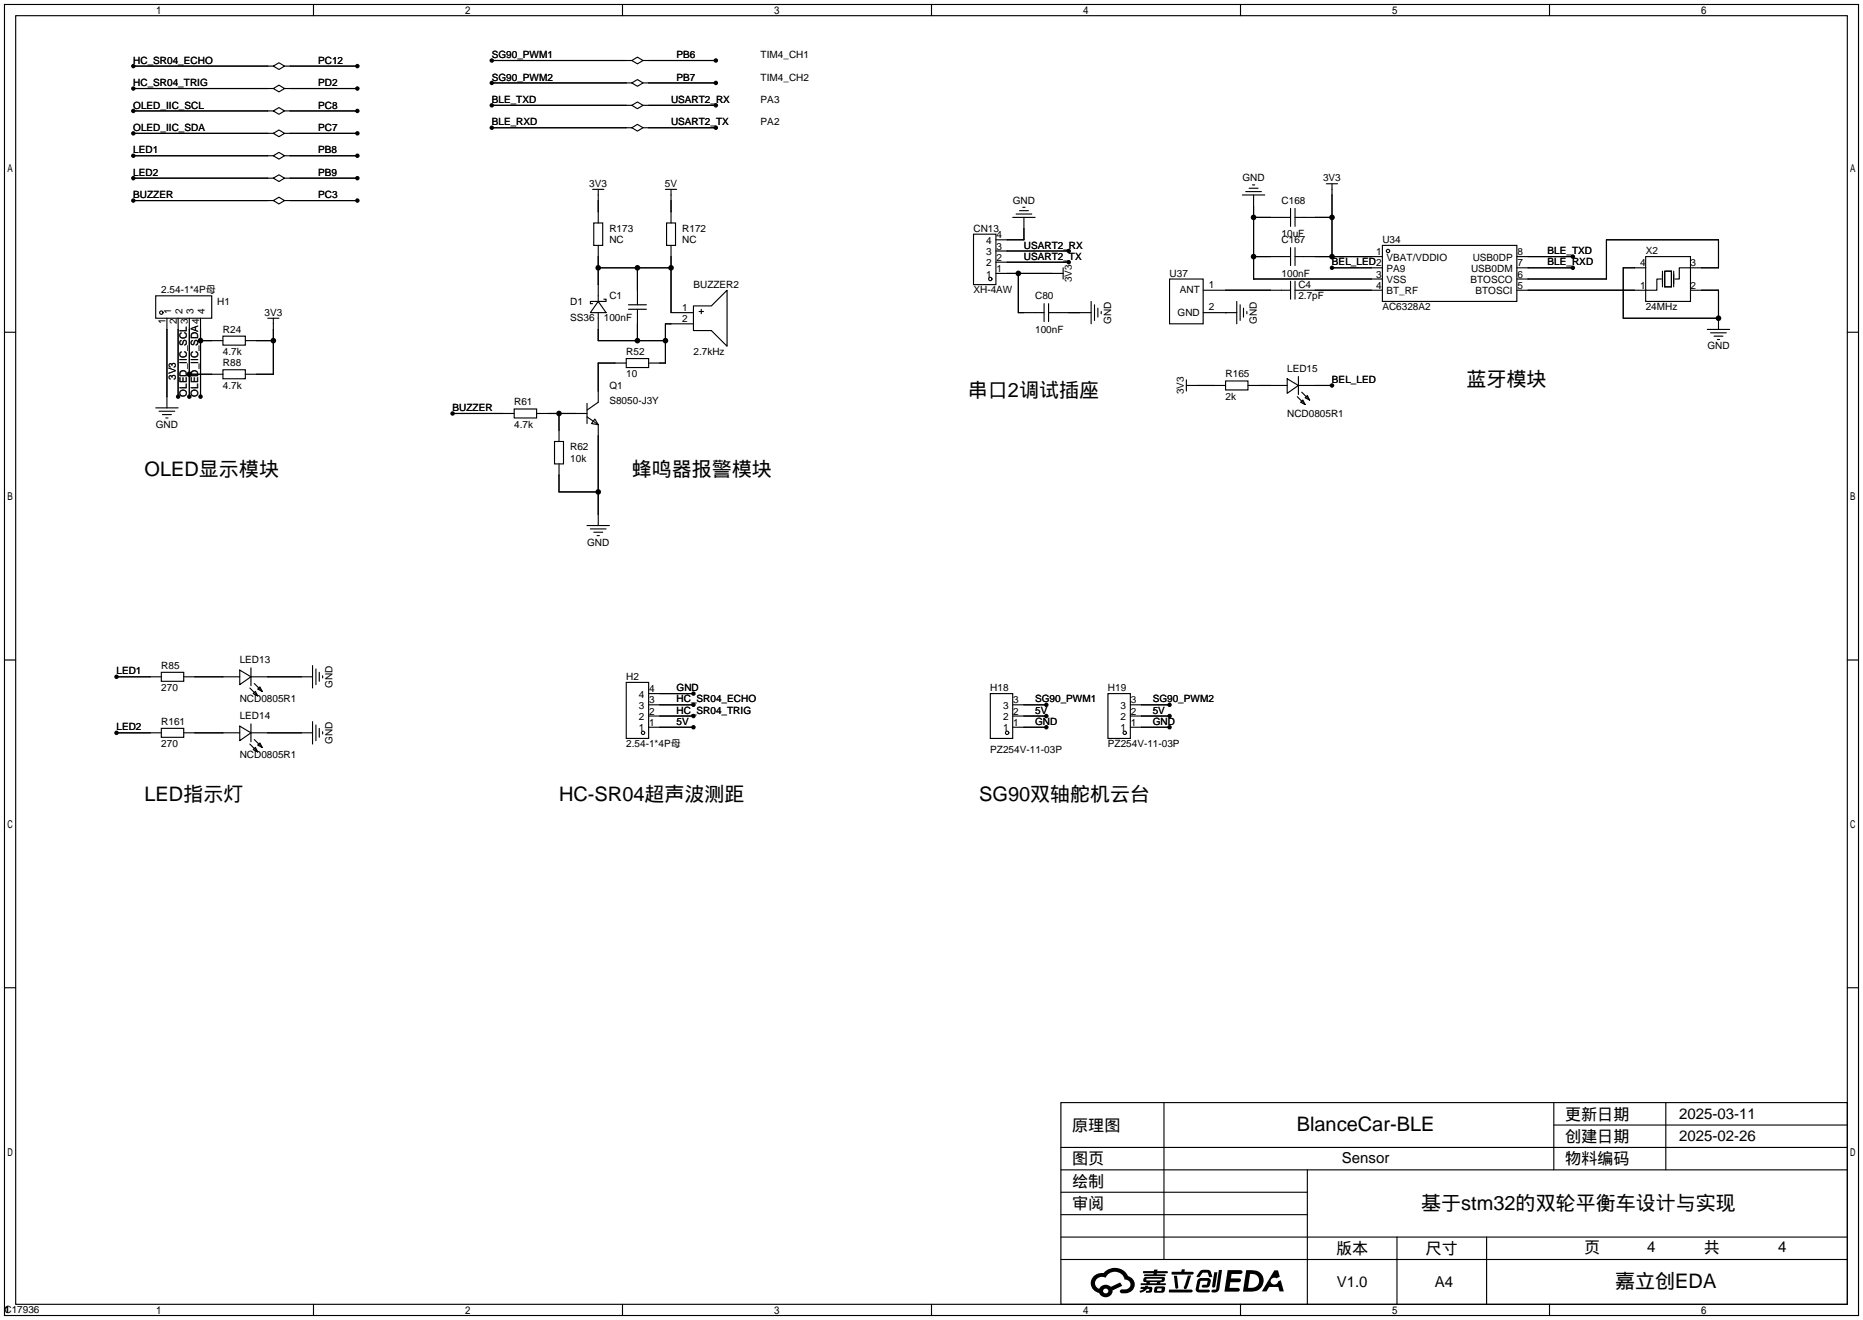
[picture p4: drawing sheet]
<svg xmlns="http://www.w3.org/2000/svg" width="422mm" height="299mm" viewBox="0 0 422 299" stroke-linecap="round" stroke-linejoin="round" font-family="sans-serif">
<g fill="#000">
<path d="M259.2 288.1h2.4l.1-.3h.7v.3h2.1l.3 .3-.3 .2h-2.2v.3h1.8l.2 .2-.2 .2h-4.6v-.4h2v-.3h-2.2l-.2-.1zM258.7 291.7h.9l.1-.2h.6v.2h.8l.2 .2-.2 .9-1.3 .2v-.4h.7l.1-.4a.68 .68 0 0 0-1 .4l-1.1 .4-.2-.4 1-.4h-.7zM266.2 289.2h.7l.3 2.6a.34 .34 0 0 1-.3 .3 .34 .34 0 0 1-.4-.2zM269.3 289.1h.8l-.7 2a.98 .98 0 0 1-.7 1.1l-.3-.3zM265.1 292.3h5a.33 .33 0 0 1 .3 .4 .33 .33 0 0 1-.4 .3h-4.8l-.2-.2zM265.7 288.3h2.1l.3-.6h.5l-.1 .6h1.8a.32 .32 0 0 1 .4 .3 .32 .32 0 0 1-.4 .3h-4.5l-.2-.1zM271.6 290l.6-.3h1.7a.81 .81 0 0 1 .6 .5 .81 .81 0 0 1-.1 .9 .81 .81 0 0 1-.9 .8h-.7a.32 .32 0 0 1-.3-.4 .32 .32 0 0 1 .4-.3h.7l.2-.9-1.6 .1-.4 1.9h2.2a.32 .32 0 0 1 .3 .4 .32 .32 0 0 1-.4 .3l-2.2-.1-.5-.3-.1-.5zM272.1 288.2l.6-.4h1a.77 .77 0 0 1 .8 .6l.3 .9-.1 .2h-.6l-.2-.9-.3-.1h-.9l-.7 1-.7-.1zM275.3 288.4h.7l-.5 3.2a.36 .36 0 0 1-.3 .3 .36 .36 0 0 1-.4-.4zM276.4 287.9h.7l-.6 4.3a1.13 1.13 0 0 1-1.8 .6l.2-.4 .7-.1 .2-.2zM278.4 287.9h2.6a.48 .48 0 0 1 .7 .4 .48 .48 0 0 1-.7 .5h-1.8l-.1 1h1.9a.43 .43 0 0 1 .4 .5 .43 .43 0 0 1-.5 .3h-1.9l-.2 1.3h1.6a.45 .45 0 0 1 .6 .2 .45 .45 0 0 1-.1 .6l-3.3 .1zM288.9 288h.9l.4 1.4-.8 .4a.84 .84 0 0 0-1.2 .2 .84 .84 0 0 0 .3 1.2 .84 .84 0 0 0 1.2-.4l.1-.3 .6-.3 .7 2.5h-1l-.3-1h-2l-.6 1h-1.1z"/>
<path d="M248.1 289.2a2.23 2.23 0 0 0-.7 2.3 2.23 2.23 0 0 0 1.8 1.6 1.58 1.58 0 0 0 1.8 .9 1.58 1.58 0 0 0 1.3-1.5l2.2-1-.5-.8-2.1 1a1.65 1.65 0 0 0-2.7 .5 1.47 1.47 0 0 1-.7-2.1 1.47 1.47 0 0 1 2.2-.4 2.3 2.3 0 0 1 2.3-1.4 2.3 2.3 0 0 1 2 1.8 1.12 1.12 0 0 1 1.3 1 1.12 1.12 0 0 1-1.1 1.2h-.7a.45 .45 0 0 0-.6 .3 .45 .45 0 0 0 .4 .6 2.21 2.21 0 0 0 2.3-.6 2.21 2.21 0 0 0 .5-2.3 2.13 2.13 0 0 0-1.3-1 3.3 3.3 0 0 0-5.6-.7l-1.1 .1zM250.1 292.7a.6 .6 0 0 1 1.2 0 .6 .6 0 0 1-1.2 0z"/>
<path d="M261.8 291.8a1.05 1.05 0 0 0 0 1.2 2.91 2.91 0 0 0 2.2-.2 .98 .98 0 0 0 0-1.2h-1.7zM262.4 292.1l.9-.1 .1 .4-.3 .2h-.8z"/>
<path d="M259.4 289.7l-.2 .7 .7 .2 .1 .3h-1.3l.1 .4h5.3l.3-.2-.2-.2h-1.2l.2-.3a.7 .7 0 0 0 .8-.2 .7 .7 0 0 0 0-.9h-4.2zM260 289.9l3.4 .1-.2 .2h-3.2zM260.7 290.6h1.7l-.2 .3h-1.4z"/>
<path d="M282.6 287.9l-.8 4.9h1.7a2.5 2.5 0 0 0 3-2.5 2.5 2.5 0 0 0-3.1-2.4zM283.4 288.8a1.65 1.65 0 0 1 2.1 1.6 1.65 1.65 0 0 1-2.2 1.5h-.3z"/>
<circle cx="30.2" cy="15" r=".51"/>
<circle cx="81" cy="15" r=".51"/>
<circle cx="111.5" cy="18.8" r=".51"/>
<circle cx="111.5" cy="13.7" r=".51"/>
<circle cx="162.3" cy="18.8" r=".51"/>
<circle cx="162.3" cy="13.7" r=".51"/>
<circle cx="30.2" cy="30.2" r=".51"/>
<circle cx="30.2" cy="25.1" r=".51"/>
<circle cx="30.2" cy="35.3" r=".51"/>
<circle cx="30.2" cy="20.1" r=".51"/>
<circle cx="81" cy="30.2" r=".51"/>
<circle cx="81" cy="25.1" r=".51"/>
<circle cx="81" cy="35.3" r=".51"/>
<circle cx="81" cy="20.1" r=".51"/>
<circle cx="111.5" cy="23.9" r=".51"/>
<circle cx="111.5" cy="29" r=".51"/>
<circle cx="162.3" cy="23.9" r=".51"/>
<circle cx="162.3" cy="29" r=".51"/>
<circle cx="30.2" cy="40.4" r=".51"/>
<circle cx="30.2" cy="45.5" r=".51"/>
<circle cx="81" cy="40.4" r=".51"/>
<circle cx="81" cy="45.5" r=".51"/>
<circle cx="242.3" cy="59.4" r=".51"/>
<circle cx="242.3" cy="56.9" r=".51"/>
<circle cx="284.2" cy="58.2" r=".63"/>
<circle cx="284.2" cy="49.3" r=".63"/>
<circle cx="302" cy="58.2" r=".63"/>
<circle cx="302" cy="49.3" r=".63"/>
<circle cx="356.6" cy="58.2" r=".51"/>
<circle cx="45.5" cy="77.2" r=".63"/>
<circle cx="62" cy="77.2" r=".63"/>
<circle cx="135.6" cy="60.7" r=".63"/>
<circle cx="144.5" cy="77.2" r=".63"/>
<circle cx="144.5" cy="60.7" r=".63"/>
<circle cx="150.9" cy="77.2" r=".63"/>
<circle cx="152.1" cy="60.7" r=".63"/>
<circle cx="230.9" cy="62" r=".63"/>
<circle cx="302" cy="60.7" r=".51"/>
<circle cx="356.6" cy="60.7" r=".51"/>
<circle cx="389.6" cy="72.1" r=".63"/>
<circle cx="40.4" cy="89.9" r=".51"/>
<circle cx="42.9" cy="89.9" r=".51"/>
<circle cx="42.9" cy="84.8" r=".63"/>
<circle cx="45.5" cy="89.9" r=".51"/>
<circle cx="102.6" cy="93.7" r=".51"/>
<circle cx="126.7" cy="93.7" r=".63"/>
<circle cx="302" cy="87.4" r=".51"/>
<circle cx="135.6" cy="111.5" r=".63"/>
<circle cx="26.4" cy="153.4" r=".51"/>
<circle cx="157.2" cy="157.2" r=".51"/>
<circle cx="157.2" cy="159.8" r=".51"/>
<circle cx="237.2" cy="159.8" r=".51"/>
<circle cx="265.2" cy="159.8" r=".51"/>
<circle cx="26.4" cy="166.1" r=".51"/>
<circle cx="157.2" cy="164.8" r=".51"/>
<circle cx="157.2" cy="162.3" r=".51"/>
<circle cx="237.2" cy="164.8" r=".51"/>
<circle cx="237.2" cy="162.3" r=".51"/>
<circle cx="265.2" cy="164.8" r=".51"/>
<circle cx="265.2" cy="162.3" r=".51"/>
</g>
<g fill="none" stroke="#000" stroke-width=".25">
<path d="M1 1h420.4v297.2h-420.4zM3.6 3.6h415.2v292.1h-415.2zM30.2 15h31.8M62 15l1.2-.8 1.3 .8-1.3 .7zM64.5 15h16.5M71.1 1v2.6M111.5 13.7h31.8M111.5 18.8h31.8M141.1 1v2.6M143.3 18.8l1.2-.8 1.3 .8-1.3 .8zM143.3 13.7l1.2-.7 1.3 .7-1.3 .8zM145.8 13.7h16.5"/>
<path d="M145.8 18.8h16.5M211.2 1v2.6M281.3 1v2.6M351.3 1v2.6M30.2 25.1h31.8M30.2 30.2h31.8M30.2 35.3h31.8M30.2 20.1h31.8M62 25.1l1.2-.7 1.3 .7-1.3 .8zM62 30.2l1.2-.7 1.3 .7-1.3 .8zM62 35.3l1.2-.8 1.3 .8-1.3 .8zM62 20.1l1.2-.8 1.3 .8-1.3 .7z"/>
<path d="M64.5 25.1h16.5M64.5 30.2h16.5M64.5 35.3h16.5M64.5 20.1h16.5M111.5 23.9h31.8M111.5 29h31.8M143.3 23.9l1.2-.8 1.3 .8-1.3 .7zM143.3 29l1.2-.8 1.3 .8-1.3 .7zM145.8 23.9h16.5M145.8 29h16.5M30.2 40.4h31.8M30.2 45.5h31.8"/>
<path d="M62 40.4l1.2-.8 1.3 .8-1.3 .7zM62 45.5l1.2-.8 1.3 .8-1.3 .7zM64.5 40.4h16.5M64.5 45.5h16.5M134.4 42.9h2.5M134.6 50.5h2.1v5.1h-2.1zM135.6 42.9v7.6M135.6 55.6v12.7M150.9 42.9h2.5M151.1 50.5h2.1v5.1h-2.1zM152.1 42.9v7.6M152.1 55.6v15.3h5.1"/>
<path d="M220.7 53.1h5.1v11.4h-5.1zM225.8 59.4h16.5M225.8 56.9h16.5M229.6 49.3h5.1M230.4 48.5h3.5M231.1 47.8h2.1M231.9 47h.5M232.2 49.3v5.1h-6.4M281.7 44.2h5.1M282.4 43.4h3.6M283.2 42.7h2M284 41.9h.5"/>
<path d="M284.2 49.3h8.4M284.2 58.2h8.4M284.2 44.2v19h29.2M292.6 47.2v4.1M292.6 56.1v4.1M293.6 49.3h8.4M293.6 58.2h19.8M293.6 47.2v4.1M293.6 56.1v4.1M300.7 41.7h2.6M302 41.7v16.5M313.4 55.6h30.5v12.7h-30.5z"/>
<path d="M343.9 58.2h12.7M373.1 58.2h10.2v10.1h-10.2zM1 75.3h2.6M35.3 67.1h12.7v5h-12.7zM37.8 72.1v20.4M40.4 72.1v17.8M42.9 72.1v17.8M45.5 77.2h5M45.5 72.1v17.8M50.5 76.2h5.1v2h-5.1zM55.6 77.2h6.4M60.7 72.1h2.5"/>
<path d="M62 72.1v12.7h-6.4M135.6 68.3l1.8 2.6h-3.5zM135.6 70.9v6.3h15.3M135.6 60.7h16.5M136.9 67.8h.5v.5h-3.5v.5h.5M142.5 70.1h4.1M142.5 69.1h4.1M144.5 60.7v8.4M144.5 70.1v7.1M157.2 69.3h4.1l3.5-3.5v12.7l-3.5-3.6h-4.1zM157.2 73.4h-6.3v8.9h-3.8M158.5 70.6h1"/>
<path d="M159 70.1v1M225.8 62h15.2M230.9 62v8.9h5.8M236.7 68.8v4.1M237.7 70.9h9.7M237.7 68.8v4.1M241 60.7v2.5M247.4 68.3v5.1M248.2 69.1v3.5M248.9 69.9v2M249.7 70.6v.5M265.2 63.2h7.6v10.2h-7.6z"/>
<path d="M272.8 70.9h7.6M272.8 65.8h19.8M277.9 70.9h.1M280.4 68.3v5.1M281.2 69.1v3.5M281.9 69.9v2M282.7 70.6v.5M292.6 63.8v4M293.6 65.8h19.8M293.6 63.8v4M302 60.7h11.4M343.9 63.2h20.3v-8.8h25.4v6.3h-8.9v2.5h-1"/>
<path d="M343.9 60.7h12.7M373.1 60.7h-5.1v11.4h21.6M376.7 63.2h-1v2.6h-31.8M376.9 61.5v3.5M377.4 61.5h1.6v3.5h-1.6zM379.5 61.5v3.5M383.3 65.8h6.3v8.9M387.1 74.7h5.1M387.9 75.4h3.5M388.6 76.2h2.1M389.4 77h.5M418.8 75.3h2.6"/>
<path d="M35.3 92.5h5.1M36.1 93.2h3.5M36.8 94h2.1M37.6 94.7h.5M42.9 84.8h7.6M50.5 83.8h5.1v2.1h-5.1zM102.6 93.7h14M116.6 92.7h5.1v2h-5.1zM121.7 93.7h11.4M126.7 93.7v6.4M133.1 94.5l2.5 1.8M133.1 91.4v4.6"/>
<path d="M134.9 95l.7 1.3-1.5-.3zM135.6 96.3v22.8M142 81.3h5.1v2h-5.1zM142 82.3h-6.4v8.9l-2.5 1.8M269 87.4h8.9M269 86.1v2.5M277.9 86.4h5.1v2h-5.1zM283 87.4h8.8M291.8 85.9l2.6 1.5-2.6 1.8zM294.1 89.9l1.8 1.8M294.4 87.4h7.6M294.4 85.3v4.1"/>
<path d="M294.9 91.2l.5-.5 .5 1zM295.1 88.9l1.8 1.8M295.9 90.2l.5-.5 .5 1zM125.7 100.1h2.1v5.1h-2.1zM126.7 105.2v6.3h8.9M133.1 119.1h5.1M133.9 119.9h3.5M134.6 120.6h2.1M135.4 121.4h.5M1 149.6h2.6M26.4 153.4h10.2M36.6 152.4h5.1v2h-5.1z"/>
<path d="M41.7 153.4h12.7M54.4 151.9l2.5 1.5-2.5 1.8zM56.6 156l1.8 1.7M56.9 153.4h14M56.9 151.4v4M57.4 157.2l.5-.5 .5 1zM57.7 154.9l1.7 1.8M58.9 155.7l.5 1-1-.5zM70.9 150.9v5.1M71.6 151.6v3.6M72.4 152.4v2M73.2 153.2v.5"/>
<path d="M142 154.7h5.1v12.7h-5.1zM147.1 159.8h10.1M147.1 157.2h10.1M224.5 157.2h5.1v10.2h-5.1zM229.6 159.8h7.6M251.2 157.2h5.1v10.2h-5.1zM256.3 159.8h8.9M418.8 149.6h2.6M26.4 166.1h10.2M36.6 165.1h5.1v2h-5.1zM41.7 166.1h12.7M54.4 164.6l2.5 1.5-2.5 1.8z"/>
<path d="M56.6 168.7l1.8 1.7M56.9 164.1v4M56.9 166.1h14M57.4 169.9l.5-.5 .5 1zM57.7 167.6l1.7 1.8M58.9 168.4l.5 1-1-.5zM70.9 163.6v5.1M71.6 164.3v3.6M72.4 165.1v2M73.2 165.9v.5M147.1 164.8h10.1M147.1 162.3h10.1"/>
<path d="M229.6 164.8h7.6M229.6 162.3h7.6M256.3 164.8h8.9M256.3 162.3h8.9M1 223.9h2.6M418.8 223.9h2.6M240.5 249.9h178.3v45.8h-178.3zM263.9 249.9v35.6M352.3 249.9v15.3M352.3 255h66.5M377.7 249.9v15.3M240.5 270.3h55.9"/>
<path d="M240.5 265.2h178.3M240.5 275.3h55.9M240.5 260.1h178.3M296.4 265.2v30.5M71.1 295.7v2.5M141.1 295.7v2.5M211.2 295.7v2.5M240.5 285.5h178.3M240.5 280.4h178.3M281.3 295.7v2.5M316.7 280.4v15.3M337.1 280.4v15.3"/>
<path d="M351.3 295.7v2.5"/>
<circle cx="314.7" cy="56.9" r=".38"/>
<circle cx="36.6" cy="70.9" r=".38"/>
<circle cx="224.5" cy="63.2" r=".38"/>
<circle cx="145.8" cy="166.1" r=".38"/>
<circle cx="228.3" cy="166.1" r=".38"/>
<circle cx="255" cy="166.1" r=".38"/>
</g>
<g font-size="4.5">
<text x="332.5" y="87.6">蓝牙模块</text>
<text x="219.5" y="90.1">串口2调试插座</text>
<text x="32.8" y="107.9">OLED显示模块</text>
<text x="143.3" y="107.9">蜂鸣器报警模块</text>
<text x="32.8" y="181.5">LED指示灯</text>
<text x="126.7" y="181.5">HC-SR04超声波测距</text>
<text x="222" y="181.5">SG90双轴舵机云台</text>
<text x="294" y="256.5">BlanceCar-BLE</text>
<text x="322.2" y="274.2">基于stm32的双轮平衡车设计与实现</text>
<text x="366.2" y="292">嘉立创EDA</text>
</g>
<g font-size="3.7">
<text x="243.1" y="256.3">原理图</text>
<text x="354.8" y="253.8">更新日期</text>
<text x="243.1" y="264">图页</text>
<text x="354.8" y="258.9">创建日期</text>
<text x="354.8" y="264">物料编码</text>
<text x="243.1" y="269">绘制</text>
<text x="243.1" y="274.1">审阅</text>
<text x="302.9" y="284.3">版本</text>
<text x="323.2" y="284.3">尺寸</text>
<text x="359.2" y="284">页</text>
<text x="386.3" y="284">共</text>
</g>
<g font-size="3.4">
<text x="380.7" y="253.6">2025-03-11</text>
<text x="304.2" y="263.7">Sensor</text>
<text x="380.7" y="258.6">2025-02-26</text>
<text x="373.5" y="283.8">4</text>
<text x="403.2" y="283.8">4</text>
<text x="303.1" y="291.7">V1.0</text>
<text x="325.3" y="291.7">A4</text>
</g>
<g font-size="2.3">
<text x="30.2" y="14.4">HC_SR04_ECHO</text>
<text x="72.1" y="14.4">PC12</text>
<text x="111.5" y="13.2">SG90_PWM1</text>
<text x="153.4" y="13.2">PB6</text>
<text x="172.5" y="13.2">TIM4_CH1</text>
<text x="30.2" y="19.5">HC_SR04_TRIG</text>
<text x="72.1" y="19.5">PD2</text>
<text x="111.5" y="23.3">BLE_TXD</text>
<text x="111.5" y="18.3">SG90_PWM2</text>
<text x="152.1" y="23.3">USART2_RX</text>
<text x="153.4" y="18.3">PB7</text>
<text x="172.5" y="23.3">PA3</text>
<text x="172.5" y="18.3">TIM4_CH2</text>
<text x="30.2" y="24.6">OLED_IIC_SCL</text>
<text x="30.2" y="29.7">OLED_IIC_SDA</text>
<text x="72.1" y="24.6">PC8</text>
<text x="72.1" y="29.7">PC7</text>
<text x="111.5" y="28.4">BLE_RXD</text>
<text x="152.1" y="28.4">USART2_TX</text>
<text x="172.5" y="28.4">PA2</text>
<text x="30.2" y="34.8">LED1</text>
<text x="72.1" y="34.8">PB8</text>
<text x="30.2" y="39.8">LED2</text>
<text x="72.1" y="39.8">PB9</text>
<text x="281.7" y="41.1">GND</text>
<text x="300" y="41.1">3V3</text>
<text x="30.2" y="44.9">BUZZER</text>
<text x="72.1" y="44.9">PC3</text>
<text x="133.6" y="42.4">3V3</text>
<text x="150.8" y="42.4">5V</text>
<text x="229.6" y="46.2">GND</text>
<text x="290.6" y="46.2">C168</text>
<text x="138.2" y="52.5">R173</text>
<text x="154.7" y="52.5">R172</text>
<text x="220.7" y="52.5">CN13</text>
<text x="290.6" y="53.8">10uF</text>
<text x="138.2" y="55.1">NC</text>
<text x="154.7" y="55.1">NC</text>
<text x="223.6" y="57.9">3</text>
<text x="223.6" y="55.3">4</text>
<text x="225.9" y="59.1">2</text>
<text x="225.9" y="56.6">3</text>
<text x="225.9" y="54">4</text>
<text x="232.2" y="58.9">USART2_TX</text>
<text x="232.2" y="56.4">USART2_RX</text>
<text x="290.6" y="55.1">C167</text>
<text x="312" y="57.9">1</text>
<text x="313.4" y="55.1">U34</text>
<text x="314.4" y="59.1">VBAT/VDDIO</text>
<text x="333.9" y="59.1">USB0DP</text>
<text x="344" y="57.9">8</text>
<text x="350.9" y="57.6">BLE_TXD</text>
<text x="373.1" y="57.6">X2</text>
<text x="157.2" y="65.2">BUZZER2</text>
<text x="223.6" y="62.9">1</text>
<text x="223.6" y="60.4">2</text>
<text x="225.9" y="61.7">1</text>
<text x="243" y="64" transform="rotate(-90 243 64)">3V3</text>
<text x="265.2" y="62.7">U37</text>
<text x="274.1" y="65.2">1</text>
<text x="290.6" y="62.7">100nF</text>
<text x="294.4" y="65.2">C4</text>
<text x="302" y="60.2">BEL_LED2</text>
<text x="312" y="62.9">3</text>
<text x="312" y="65.5">4</text>
<text x="314.4" y="61.7">PA9</text>
<text x="314.4" y="64.2">VSS</text>
<text x="333.4" y="64.2">BTOSCO</text>
<text x="333.5" y="61.7">USB0DM</text>
<text x="344" y="65.5">5</text>
<text x="344" y="62.9">6</text>
<text x="344" y="60.4">7</text>
<text x="350.9" y="60.2">BLE_RXD</text>
<text x="371.9" y="60.4">4</text>
<text x="371.9" y="65.5">1</text>
<text x="383.3" y="65.5">2</text>
<text x="383.3" y="60.4">3</text>
<text x="36.6" y="66.5">2.54-1*4P母</text>
<text x="38.8" y="71.2" transform="rotate(-90 38.8 71.2)">1</text>
<text x="41.3" y="71.2" transform="rotate(-90 41.3 71.2)">2</text>
<text x="43.9" y="71.2" transform="rotate(-90 43.9 71.2)">3</text>
<text x="46.4" y="71.2" transform="rotate(-90 46.4 71.2)">4</text>
<text x="49.3" y="69.1">H1</text>
<text x="60" y="71.6">3V3</text>
<text x="129.3" y="69.1">D1</text>
<text x="138.2" y="67.8">C1</text>
<text x="154.7" y="70.6">1</text>
<text x="220.7" y="66.5">XH-4AW</text>
<text x="234.7" y="67.8">C80</text>
<text x="267" y="71.6">GND</text>
<text x="267.5" y="66.5">ANT</text>
<text x="274.1" y="70.3">2</text>
<text x="294.4" y="67.8">2.7pF</text>
<text x="313.4" y="70.3">AC6328A2</text>
<text x="314.4" y="66.7">BT_RF</text>
<text x="334.5" y="66.7">BTOSCI</text>
<text x="373.1" y="70.3">24MHz</text>
<text x="37.5" y="73.5" transform="rotate(-90 37.5 73.5)">1</text>
<text x="40.1" y="73.5" transform="rotate(-90 40.1 73.5)">2</text>
<text x="50.5" y="75.4">R24</text>
<text x="129.3" y="72.9">SS36</text>
<text x="136.9" y="72.9">100nF</text>
<text x="154.7" y="73.1">2</text>
<text x="234.7" y="75.4">100nF</text>
<text x="251.9" y="73.4" transform="rotate(-90 251.9 73.4)">GND</text>
<text x="285" y="73.4" transform="rotate(-90 285 73.4)">GND</text>
<text x="50.5" y="83">R88</text>
<text x="50.5" y="80.5">4.7k</text>
<text x="142" y="80.5">R52</text>
<text x="157.2" y="80.5">2.7kHz</text>
<text x="387.1" y="79.2">GND</text>
<text x="39.8" y="86.1" transform="rotate(-90 39.8 86.1)">3V3</text>
<text x="42.4" y="89.9" transform="rotate(-90 42.4 89.9)">OLED_IIC_SCL 3</text>
<text x="44.9" y="89.9" transform="rotate(-90 44.9 89.9)">OLED_IIC_SDA4</text>
<text x="50.5" y="88.1">4.7k</text>
<text x="138.2" y="88.1">Q1</text>
<text x="142" y="85.6">10</text>
<text x="268.4" y="89.4" transform="rotate(-90 268.4 89.4)">3V3</text>
<text x="277.9" y="85.6">R165</text>
<text x="291.8" y="84.3">LED15</text>
<text x="302" y="86.8">BEL_LED</text>
<text x="102.6" y="93.2">BUZZER</text>
<text x="116.6" y="91.9">R61</text>
<text x="138.2" y="91.7">S8050-J3Y</text>
<text x="277.9" y="90.6">2k</text>
<text x="291.8" y="94.5">NCD0805R1</text>
<text x="35.3" y="97">GND</text>
<text x="116.6" y="97">4.7k</text>
<text x="129.3" y="102.1">R62</text>
<text x="129.3" y="104.6">10k</text>
<text x="133.1" y="123.7">GND</text>
<text x="26.4" y="152.9">LED1</text>
<text x="36.6" y="151.6">R85</text>
<text x="54.4" y="150.3">LED13</text>
<text x="75.4" y="155.9" transform="rotate(-90 75.4 155.9)">GND</text>
<text x="142" y="154.1">H2</text>
<text x="36.6" y="156.7">270</text>
<text x="54.4" y="159.2">NCD0805R1</text>
<text x="144.9" y="160.7">3</text>
<text x="144.9" y="158.2">4</text>
<text x="147.2" y="162">2</text>
<text x="147.2" y="159.5">3</text>
<text x="147.2" y="156.9">4</text>
<text x="153.4" y="156.7">GND</text>
<text x="153.4" y="159.2">HC_SR04_ECHO</text>
<text x="153.4" y="161.8">HC_SR04_TRIG</text>
<text x="224.5" y="156.7">H18</text>
<text x="227.4" y="160.7">3</text>
<text x="229.7" y="162">2</text>
<text x="229.7" y="159.5">3</text>
<text x="234.7" y="159.2">SG90_PWM1</text>
<text x="234.7" y="161.8">5V</text>
<text x="251.2" y="156.7">H19</text>
<text x="254.1" y="160.7">3</text>
<text x="256.4" y="162">2</text>
<text x="256.4" y="159.5">3</text>
<text x="261.4" y="161.8">5V</text>
<text x="261.4" y="159.2">SG90_PWM2</text>
<text x="26.4" y="165.6">LED2</text>
<text x="36.6" y="164.3">R161</text>
<text x="54.4" y="163">LED14</text>
<text x="144.9" y="165.8">1</text>
<text x="144.9" y="163.3">2</text>
<text x="147.2" y="164.5">1</text>
<text x="153.4" y="164.3">5V</text>
<text x="227.4" y="165.8">1</text>
<text x="227.4" y="163.3">2</text>
<text x="229.7" y="164.5">1</text>
<text x="234.7" y="164.3">GND</text>
<text x="254.1" y="165.8">1</text>
<text x="254.1" y="163.3">2</text>
<text x="256.4" y="164.5">1</text>
<text x="261.4" y="164.3">GND</text>
<text x="36.6" y="169.4">270</text>
<text x="54.4" y="171.9">NCD0805R1</text>
<text x="75.4" y="168.6" transform="rotate(-90 75.4 168.6)">GND</text>
<text x="142" y="169.4">2.54-1*4P母</text>
<text x="224.5" y="170.7">PZ254V-11-03P</text>
<text x="251.2" y="169.4">PZ254V-11-03P</text>
<text x="1" y="297.7">1</text>
<text x="1" y="297.7">C17936</text>
</g>
</svg>
